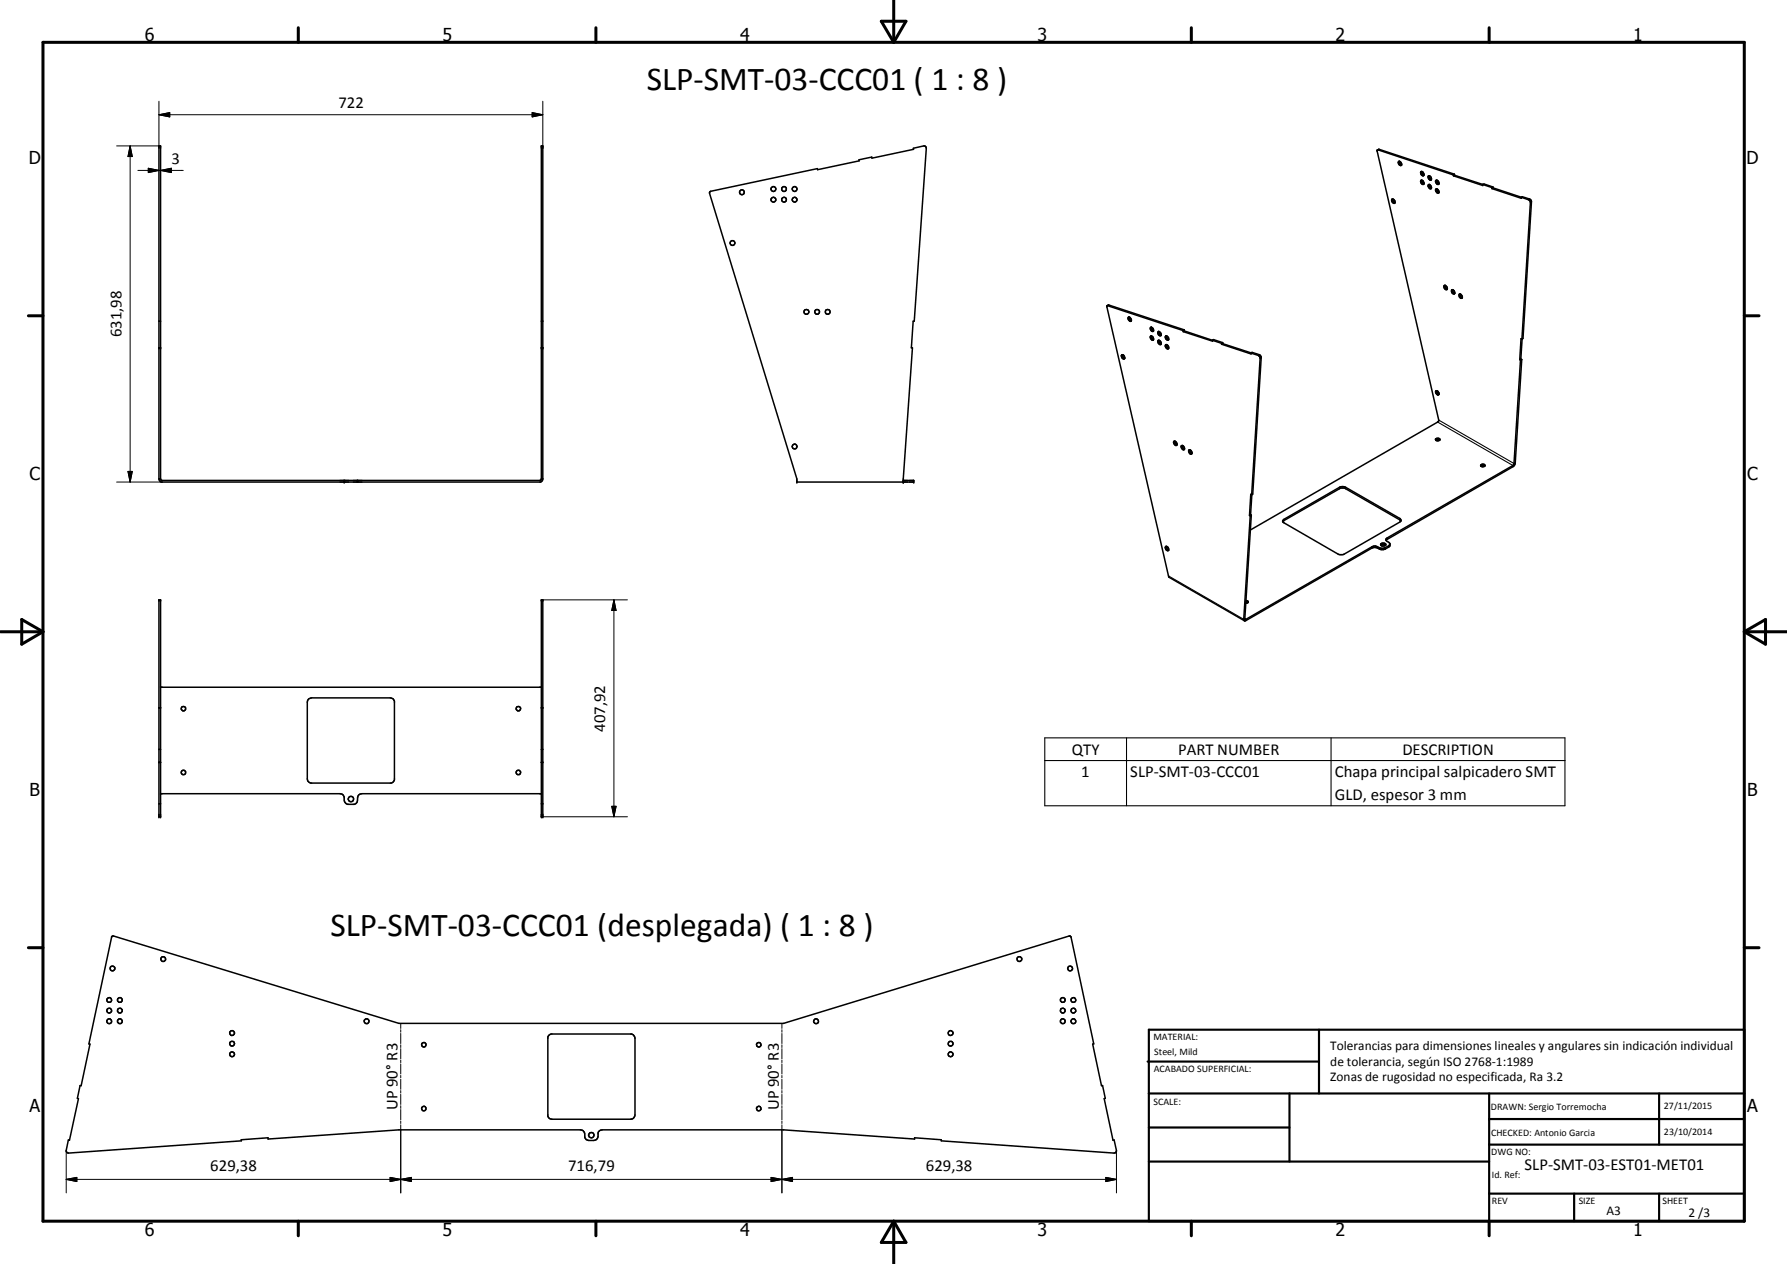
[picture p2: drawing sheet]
<svg xmlns="http://www.w3.org/2000/svg" width="420mm" height="297mm" viewBox="0 0 420 297" stroke-linecap="round" stroke-linejoin="round" font-family="sans-serif">
<g fill="none" stroke="#000" stroke-width=".35">
<path d="M323.8 35.3l.5-.2 17.7 5.8M329 37.9l.1 .5 .5 .4M329 37.9h-.1a.6 .6 0 0 0 0 .7 .6 .6 0 0 0 .6 .3l.1-.1M329 37.9l.4 .3 .2 .6M327.5 46.8l.1 .6 .4 .2M327.5 46.8h-.1a.61 .61 0 0 0-.1 .7 .61 .61 0 0 0 .6 .3l.1-.2M327.5 46.8l.4 .4 .1 .4M334.3 40.3v.5l.5 .3M334.3 42.3v.5l.5 .4M334.3 42.3a.51 .51 0 0 0-.2 .7 .51 .51 0 0 0 .7 .2M334.3 40.3h-.1a.6 .6 0 0 0-.1 .7 .6 .6 0 0 0 .6 .3l.1-.2M334.3 40.3l.3 .3 .2 .5"/>
<path d="M334.3 42.3l.3 .3 .2 .6M335.8 41.4a.51 .51 0 0 1 .7 .2 .51 .51 0 0 1-.2 .7 .83 .83 0 0 1-.5-.9zM336.1 43.3v.5l.4 .4M336.1 41.3v.5l.4 .4M336.1 43.3h-.2a.55 .55 0 0 0 0 .7 .55 .55 0 0 0 .6 .2M336.1 43.3l.3 .3 .1 .6M337.6 42.5a.57 .57 0 0 0 .1 .6 .57 .57 0 0 0 .6 .1M337.6 42.4v.1M337.8 42.3l.1 .5 .4 .4M337.8 44.4l.1 .4 .4 .5M337.8 42.3l-.2 .1M337.8 42.3l.5 .5v.4"/>
<path d="M337.8 44.4a.51 .51 0 0 0-.2 .7 .51 .51 0 0 0 .7 .2M337.8 44.4l.5 .4v.5M341.7 41.1l-17.7-5.9-.2 .2 14.4 63.6-44.2 25.5M341.7 41.1v.2M341.7 41.3l6.9 2.3v-.3M342 40.9v.3M342 40.9l-.3 .2M342 41.2l6.6 2.1M342 41.2l-.3 .1M348.6 43.3l2.2 .8M348.6 43.3l.3-.1 2.1 .7M350.8 44.1v.2"/>
<path d="M350.8 44.3l6.9 2.3v-.2M351 43.9l.1 .3M351 43.9l-.2 .2M351.1 44.2l6.6 2.2M351.1 44.2l-.3 .1M357.7 46.4l.2-.2 1.8 .6 .4 .5-2 32.2-.3 .2M357.7 46.4l1.8 .6 .3 .5-2 32.2M37.4 75.5h.3M127.3 75.5h.3M260.3 71.8l.4-.1 17.7 5.8M265.5 74.5h-.1a.61 .61 0 0 0-.1 .7 .61 .61 0 0 0 .6 .3l.1-.1M265.5 74.5l.4 .4 .1 .5"/>
<path d="M265.5 74.5l.1 .6 .4 .3M270.7 79h-.1a.61 .61 0 0 0 0 .6 .61 .61 0 0 0 .6 .3v-.1M270.7 76.9a.51 .51 0 0 0-.1 .7 .51 .51 0 0 0 .6 .2M270.7 79l.4 .2 .1 .6M270.7 76.9l.4 .3 .1 .6M270.7 76.9l.1 .4 .4 .5M270.7 79l.2 .5 .3 .3M272.5 80h-.1a.62 .62 0 0 0-.1 .6 .62 .62 0 0 0 .7 .3v-.1M272.5 77.9a.51 .51 0 0 0-.2 .7 .51 .51 0 0 0 .7 .2M272.5 80l.4 .2 .1 .6M272.5 77.9l.4 .3 .1 .6M272.5 77.9l.1 .5 .4 .4"/>
<path d="M272.5 80l.2 .6 .3 .2M274.3 78.9l.4 .5 .1 .4M274.3 78.9h-.2a.61 .61 0 0 0 0 .7 .61 .61 0 0 0 .6 .3l.1-.1M274.3 78.9l.1 .6 .4 .3M278.2 77.7l-17.8-5.9-.2 .2 14.6 63.5 17.8 10.4M278.2 77.7v.2M278.2 77.9l6.9 2.3v-.2l.2-.2 2.2 .7M278.4 77.5l.1 .3M278.4 77.5l-.2 .2M278.5 77.8l-.3 .1M278.5 77.8l8.7 2.9M339.5 67.1a.62 .62 0 0 1 .7 .3 .62 .62 0 0 1-.1 .7 .73 .73 0 0 1-.6-1z"/>
<path d="M339.8 67.1l.1 .6 .4 .2M341.5 68.1l.1 .4 .4 .5M341.5 68.1a.51 .51 0 0 0-.1 .7 .51 .51 0 0 0 .6 .2M341.5 68.1l.4 .3 .1 .6M343.3 69.1h-.1a.56 .56 0 0 0-.1 .7 .56 .56 0 0 0 .7 .2M343.3 69.1l.1 .6 .4 .3M343.3 69.1l.4 .4 .1 .5M357.8 79.7l-.2-.1-.3 4.9M357.9 79.7l-.3 4.7M37.4 81.7h.3M127.3 81.7h.3M263.7 83.5l.1-.1a.64 .64 0 0 1 .5 1l-.5-.3z"/>
<path d="M263.9 83.4l.1 .4 .4 .4M274.3 81h-.2a.61 .61 0 0 0 0 .7 .61 .61 0 0 0 .6 .3l.1-.2M274.3 81l.4 .4 .1 .4M274.3 81l.1 .6 .4 .2M287.2 80.9l7 2.3-.1-.2M287.2 80.7v.2M287.5 80.5v.3M287.5 80.5l-.3 .2M287.5 80.8l-.3 .1M287.5 80.8l6.7 2.1M294.1 83l.3-.2 1.7 .6 .4 .5-2 32.2-.2 .2M294.1 83l1.8 .5 .4 .7-2 32.1"/>
<path d="M337.8 91.8h-.1a.56 .56 0 0 0 0 .7 .56 .56 0 0 0 .6 .3v-.1M337.8 91.8l.1 .4 .4 .5M337.8 91.8l.5 .4v.5M357.3 84.5l.2 .1M357.5 84.6l-1.5 24.3M357.6 84.4l.2 .1M357.6 84.4l-.3 .1M357.8 84.5l-.3 .1M357.8 84.5l-1.5 24.3M37.4 112.5l.1 .4 .4 .4h89.2l.4-.4 .1-.4M37.4 112.5h.3M37.4 112.5v-78.2h.3v78.2"/>
<path d="M37.7 112.5l.3 .4h89l.3-.4M80.9 112.9v.4M84.1 112.9v.4M127.3 112.5h.3M127.3 112.5v-78.2h.3v78.2M212.4 112.9h2.4v.4h-27.4v-.8l-20.6-67.1 .2-.4 25.2-5.4v.3l9.8-2.1v-.3l3-.6v.3l9.8-2.1-.1-.3 2.5-.5 .5 .2-2.7 41h-.3l-.4 6.2h.2l-2.1 31.6M276 103.7a.6 .6 0 0 1 .6 .3 .6 .6 0 0 1 0 .7 .8 .8 0 0 1-.6-1zM276.3 103.7l.1 .6 .3 .2M278 104.7h-.1a.61 .61 0 0 0 0 .6 .61 .61 0 0 0 .5 .4l.1-.2M278 104.7l.3 .2 .2 .6M278 104.7v.4l.5 .4M279.5 105.8a.51 .51 0 0 1 .7 .2 .51 .51 0 0 1-.2 .7l-.4-.2z"/>
<path d="M279.8 105.7v.5l.4 .4M294.3 116.3l-.2-.1-.3 4.9M294.3 116.2l-.3 4.7M337.6 103.4l-.1-.1a.6 .6 0 0 1 1.1 0l-.1 .1M337.6 103.4l.3 .2 .6-.2M337.6 103.4l.2-.1 .7 .1M348.1 109.5l.4 .2 .6-.2M348.1 109.5a.53 .53 0 0 1 .5-.4 .53 .53 0 0 1 .6 .3l-.1 .1M348.2 109.5l.4-.1 .5 .1M356 108.9l-.3 .5-29.5 17-.3 .2v.4M356.3 108.8l-.2 .5-.4 .4-29.7 17.1-.1 .2M356.3 108.8l-.3 .1"/>
<path d="M274.3 128.4l.4 .4 .1 .5M274.3 128.4l.1 .6 .4 .3M274.3 128.4a.55 .55 0 0 0-.3 .6 .55 .55 0 0 0 .5 .4l.3-.1M293.8 121.1l.2 .1M294 121.2l-1.6 24.3M294 120.9l.2 .2M294 120.9l-.2 .2M294.2 121.1l-.2 .1M294.2 121.1l-1.5 24.3M301.9 122l13-7.5 .9-.2 .6 .2 12.7 7.3 .3 .5-.3 .4-13.1 7.5-1 .1-13.1-7.4-.3-.3zM324.6 128.1l.5-.2 .7 .2M324.7 127.8l.7-.2a.33 .33 0 0 1 .4 .3 .33 .33 0 0 1-.3 .4h-.7l-.2-.4z"/>
<path d="M325.9 127l.9 .8v.5l-.3 .3a2.01 2.01 0 0 1-2.6 .2l-.5-.1-.9 .1-29.6 17-.3 .1M326.8 127.9l-.2 .2a2.08 2.08 0 0 1-2.7 .4l-.5-.2-.9 .2-29.6 17-.2-.1M329.4 122.4l-13.2-7.7h-.9l-13.7 7.9M37.4 141h.3v50.9h-.3zM127.3 141h.3v50.9h-.3zM292.4 145.5l.2 .4M292.7 145.4l-.3 .1M292.9 141.5l.5 .1M292.9 141.1h.2a.31 .31 0 0 1 .4 .4 .31 .31 0 0 1-.4 .2l-.2 .1M37.4 179.2h.3M37.4 179.1h.3M37.4 166.3h.3"/>
<path d="M37.4 176.1h.3M37.7 161.5h89.6M72.5 164.4l.8-.4h18.5a.96 .96 0 0 1 .9 .8v18.5l-.3 .5-.4 .2h-18.9l-.6-.4-.2-.6v-18zM127.3 179.2h.3M127.3 179.1h.3M127.3 166.3h.3M127.3 176.1h.3M37.4 188.9h.3M37.7 186.5h42.3a.95 .95 0 0 1 .9 .8 1.34 1.34 0 0 0 .8 1.7l1.8-.1 .5-.4 .1-.5a1.11 1.11 0 0 1 1-1.5h42.2M127.3 188.9h.3M26.2 220.1l.5-.1 67.1 20.5h90.4l67.4-20.5 .2 .3 5.4 25-.3 .1 2.1 9.7h.2l.7 3-.3 .1 2.1 9.8 .2-.1 .6 2.6-.2 .4-.4 .1-40.6-2.9v-.3l-6.3-.4v.3l-30.8-2.2h-42.6l-.6 .2-.4 .6a1.27 1.27 0 0 1-1 1.7h-1.1a.96 .96 0 0 1-1-.7 1.47 1.47 0 0 0-.6-1.7l-43.1-.1-30.8 2.2v-.3l-6.3 .4 .1 .3-41 2.8-.2-.6 .5-2.4 .2 .1 2.1-9.8-.2-.1 .6-3h.3l2.1-9.7-.3-.1zM129 243.4l.6-.4h18.9l.4 .2 .4 .8v18l-.1 .4a.87 .87 0 0 1-.9 .6h-18.5l-.8-.4-.2-.3v-18.5z"/>
<circle cx="172.2" cy="57.1" r=".57"/>
<circle cx="174.4" cy="45.2" r=".57"/>
<circle cx="181.8" cy="46.9" r=".57"/>
<circle cx="181.9" cy="44.4" r=".56"/>
<circle cx="184.3" cy="46.9" r=".56"/>
<circle cx="184.4" cy="44.4" r=".58"/>
<circle cx="186.8" cy="44.4" r=".56"/>
<circle cx="186.8" cy="46.9" r=".56"/>
<circle cx="189.6" cy="73.3" r=".58"/>
<circle cx="192.1" cy="73.3" r=".57"/>
<circle cx="194.6" cy="73.3" r=".58"/>
<circle cx="186.8" cy="104.9" r=".55"/>
<circle cx="43.1" cy="166.5" r=".54"/>
<circle cx="121.9" cy="166.5" r=".54"/>
<circle cx="43.1" cy="181.5" r=".53"/>
<circle cx="82.5" cy="187.8" r=".64"/>
<circle cx="121.9" cy="181.5" r=".53"/>
<circle cx="25.7" cy="240" r=".57"/>
<circle cx="25.7" cy="237.5" r=".57"/>
<circle cx="25.7" cy="235" r=".56"/>
<circle cx="26.4" cy="227.6" r=".56"/>
<circle cx="28.2" cy="237.5" r=".56"/>
<circle cx="28.2" cy="240" r=".58"/>
<circle cx="28.2" cy="235" r=".56"/>
<circle cx="38.4" cy="225.4" r=".57"/>
<circle cx="86.2" cy="240" r=".57"/>
<circle cx="191.9" cy="240" r=".57"/>
<circle cx="239.7" cy="225.4" r=".57"/>
<circle cx="249.8" cy="235" r=".56"/>
<circle cx="249.9" cy="240" r=".58"/>
<circle cx="249.9" cy="237.5" r=".55"/>
<circle cx="251.6" cy="227.6" r=".57"/>
<circle cx="252.4" cy="240" r=".57"/>
<circle cx="252.4" cy="237.5" r=".57"/>
<circle cx="252.4" cy="235" r=".55"/>
<circle cx="54.5" cy="245.3" r=".56"/>
<circle cx="54.6" cy="242.8" r=".57"/>
<circle cx="54.6" cy="247.7" r=".58"/>
<circle cx="99.6" cy="245.5" r=".52"/>
<circle cx="178.4" cy="245.5" r=".54"/>
<circle cx="223.5" cy="242.8" r=".56"/>
<circle cx="223.5" cy="245.3" r=".58"/>
<circle cx="223.5" cy="247.8" r=".57"/>
<circle cx="99.6" cy="260.5" r=".53"/>
<circle cx="139" cy="266.8" r=".63"/>
<circle cx="178.4" cy="260.5" r=".53"/>
</g>
<g fill="#000">
<circle cx="37.4" cy="81.7" r=".18"/>
<circle cx="37.7" cy="81.7" r=".18"/>
<circle cx="127.3" cy="81.7" r=".18"/>
<circle cx="127.6" cy="81.7" r=".18"/>
<circle cx="80.9" cy="113.3" r=".18"/>
<circle cx="80.9" cy="112.9" r=".18"/>
<circle cx="187.4" cy="113.3" r=".18"/>
<circle cx="212.4" cy="113.3" r=".18"/>
<circle cx="212.4" cy="112.9" r=".18"/>
<circle cx="214.8" cy="112.9" r=".18"/>
<circle cx="214.8" cy="113.3" r=".18"/>
<circle cx="37.4" cy="191.9" r=".18"/>
<circle cx="37.7" cy="191.9" r=".18"/>
<circle cx="127.3" cy="191.9" r=".18"/>
<circle cx="127.6" cy="191.9" r=".18"/>
</g>
<g fill="none" stroke="#000" stroke-width=".24">
<path d="M30.6 34.3l.5 2.5h-1zM30.6 34.3v79M34.9 39.5l2.5 .5-2.5 .6zM37.4 27l2.5-.5v1zM37.4 23.8v10.5h-10M37.4 27h90.2M125.1 26.5l2.5 .5-2.5 .5zM127.6 23.8v11M32.4 40h10.7M37.7 40l2.6-.5v1.1zM27.4 113.3h10.7M30.1 110.8h1l-.5 2.5z"/>
<path d="M127.6 141h19.9M144.3 141l.6 2.5h-1.1zM144.3 141v50.9M127.6 191.9h19.9M143.8 189.5h1.1l-.6 2.4zM94.2 240.5v1.2M94.2 242v.6M94.2 242.9v2.3M94.2 245.5v.7M94.2 246.4v2.4M94.2 249.1v.6M94.2 250v2.4"/>
<path d="M94.2 252.7v.6M94.2 253.6v2.4M94.2 256.3v.6M94.2 257.2v2.3M94.2 259.8v.7M183.8 240.5v1.2M183.8 242v.6M183.8 242.9v2.3M183.8 245.5v.7M183.8 246.4v2.4M183.8 249.1v.6M183.8 250v2.4"/>
<path d="M183.8 252.7v.6M183.8 253.6v2.4M183.8 256.3v.6M183.8 257.2v2.3M183.8 259.8v.7M15.6 277.2l2.5-.5v1zM15.6 277.2h246.9M15.6 270.5v9.8M91.7 276.7l2.5 .5-2.5 .5zM94.2 277.2l2.5-.5v1zM94.2 260.7v2.4M94.2 263.4v.6"/>
<path d="M94.2 264.3v16M181.3 276.7l2.5 .5-2.5 .5zM183.8 277.2l2.5-.5v1zM183.8 260.7v2.4M183.8 263.4v.6M183.8 264.3v16M260 276.7l2.5 .5-2.5 .5zM262.5 270.5v9.8"/>
</g>
<g fill="none" stroke="#000" stroke-width=".25">
<path d="M324.3 35.1l-.3 .1M359.7 46.8l-.3 .1M360.1 47.5l-.3 .1M260.7 71.7l-.3 .1M296.1 83.4l-.2 .1M296.5 84.1l-.2 .1M338 99.2l17.7 10.2v.3M338.3 98.7l17.7 10.2M314.9 114.5v.4M316.4 114.5v.4M274.7 135.3l17.7 10.2M301.9 122v.3"/>
<path d="M322.5 128.5v.3M323.9 128.5v.3M324.3 128.7v.3M325.7 128.7v.3M326.2 126.4v.3M326.5 128.3v.3M329.1 121.8v.4M292.7 145.4l.2 .1v.3M245.6 173.4h122.3v16h-122.3zM245.6 178.7h122.3M264.9 173.4v16M313 173.4v16"/>
</g>
<g fill="none" stroke="#000" stroke-width=".71">
<path d="M10.1 9.9h400v277.1h-400zM70.1 6.5v3.4M140.1 6.5v3.4M207.2 5h5.8l-2.9 4.9zM210.1 0v9.9M280.1 6.5v3.4M350.1 6.5v3.4M6.7 74.2h3.4M410.1 74.2h3.5M.1 148.5h10M5.1 145.6l5 2.9-5 2.9zM410.1 148.5h10"/>
<path d="M410.1 148.5l5-2.9v5.8zM6.7 222.7h3.4M410.1 222.7h3.5M70.1 287v3.4M140.1 287v3.4M210.1 287v10M210.1 287l2.9 5h-5.8zM280.1 287v3.4M350.1 287v3.4"/>
</g>
<g fill="none" stroke="#000" stroke-width=".51">
<path d="M269.8 249.5h40.3M270.1 242h140v45h-140zM270.1 257h140M303.2 257v16M310.1 242v15M350.1 257v30M390.1 257v12M270.1 265h33.1M270.1 273h80M350.1 269h60M350.1 263h60M350.1 280.5h60"/>
<path d="M370.1 280.5v6.5M390.1 280.5v6.5"/>
</g>
<g fill="#000">
<path d="M30.6 34.3l.5 2.5h-1zM37.4 27l2.5-.5v1zM37.7 40l2.6-.5v1.1zM125.1 26.5l2.5 .5-2.5 .5zM34.9 39.5l2.5 .5-2.5 .6zM30.1 110.8h1l-.5 2.5zM144.3 141l.6 2.5h-1.1zM143.8 189.5h1.1l-.6 2.4zM15.6 277.2l2.5-.5v1zM91.7 276.7l2.5 .5-2.5 .5zM94.2 277.2l2.5-.5v1zM181.3 276.7l2.5 .5-2.5 .5z"/>
<path d="M183.8 277.2l2.5-.5v1zM260 276.7l2.5 .5-2.5 .5z"/>
</g>
<g font-size="7.9">
<text x="152.1" y="21">SLP-SMT-03-CCC01 ( 1 : 8 )</text>
<text x="77.7" y="219.9">SLP-SMT-03-CCC01 (desplegada) ( 1 : 8 )</text>
</g>
<g font-size="4.2">
<text x="34" y="9.6">6</text>
<text x="104" y="9.6">5</text>
<text x="174" y="9.6">4</text>
<text x="244" y="9.6">3</text>
<text x="314" y="9.6">2</text>
<text x="384" y="9.6">1</text>
<text x="6.8" y="38.7">D</text>
<text x="410.6" y="38.7">D</text>
<text x="7" y="112.9">C</text>
<text x="410.8" y="112.9">C</text>
<text x="7" y="187.1">B</text>
<text x="410.8" y="187.1">B</text>
<text x="7" y="261.4">A</text>
<text x="410.8" y="261.4">A</text>
<text x="34" y="290.4">6</text>
<text x="104" y="290.4">5</text>
<text x="174" y="290.4">4</text>
<text x="244" y="290.4">3</text>
<text x="314" y="290.4">2</text>
<text x="384" y="290.4">1</text>
</g>
<g font-size="3.9">
<text x="79.6" y="25.4">722</text>
<text x="40.3" y="38.5">3</text>
<text x="28.6" y="79.3" transform="rotate(-90 28.6 79.3)">631,98</text>
<text x="142.3" y="172" transform="rotate(-90 142.3 172)">407,92</text>
<text x="252" y="177.3">QTY</text>
<text x="277" y="177.3">PART NUMBER</text>
<text x="329.7" y="177.3">DESCRIPTION</text>
<text x="254.2" y="182.6">1</text>
<text x="265.8" y="182.6">SLP-SMT-03-CCC01</text>
<text x="313.8" y="182.7">Chapa principal salpicadero SMT</text>
<text x="313.8" y="188">GLD, espesor 3 mm</text>
<text x="93.5" y="260.9" transform="rotate(-90 93.5 260.9)">UP 90° R3</text>
<text x="183.1" y="260.9" transform="rotate(-90 183.1 260.9)">UP 90° R3</text>
<text x="49.4" y="275.1">629,38</text>
<text x="133.6" y="275.1">716,79</text>
<text x="217.7" y="275.1">629,38</text>
<text x="358.5" y="275">SLP-SMT-03-EST01-MET01</text>
</g>
<g font-size="3.1">
<text x="312.7" y="246.8">Tolerancias para dimensiones lineales y angulares sin indicación individual</text>
<text x="312.7" y="250.4">de tolerancia, según ISO 2768-1:1989</text>
<text x="312.7" y="254">Zonas de rugosidad no especificada, Ra 3.2</text>
<text x="377.7" y="285.6">A3</text>
<text x="397" y="285.9">2 /3</text>
</g>
<g font-size="2.4">
<text x="271.2" y="244.4">MATERIAL:</text>
<text x="271.3" y="252">ACABADO SUPERFICIAL:</text>
<text x="271.4" y="247.9">Steel, Mild</text>
<text x="271.2" y="259.7">SCALE:</text>
<text x="350.6" y="260.8">DRAWN: Sergio Torremocha</text>
<text x="391.2" y="260.6">27/11/2015</text>
<text x="350.6" y="267">CHECKED: Antonio Garcia</text>
<text x="391.2" y="266.7">23/10/2014</text>
<text x="350.6" y="271.4">DWG NO:</text>
<text x="350.8" y="276.9">Id. Ref:</text>
<text x="350.8" y="282.8">REV</text>
<text x="371.2" y="282.9">SIZE</text>
<text x="390.9" y="282.9">SHEET</text>
</g>
</svg>
